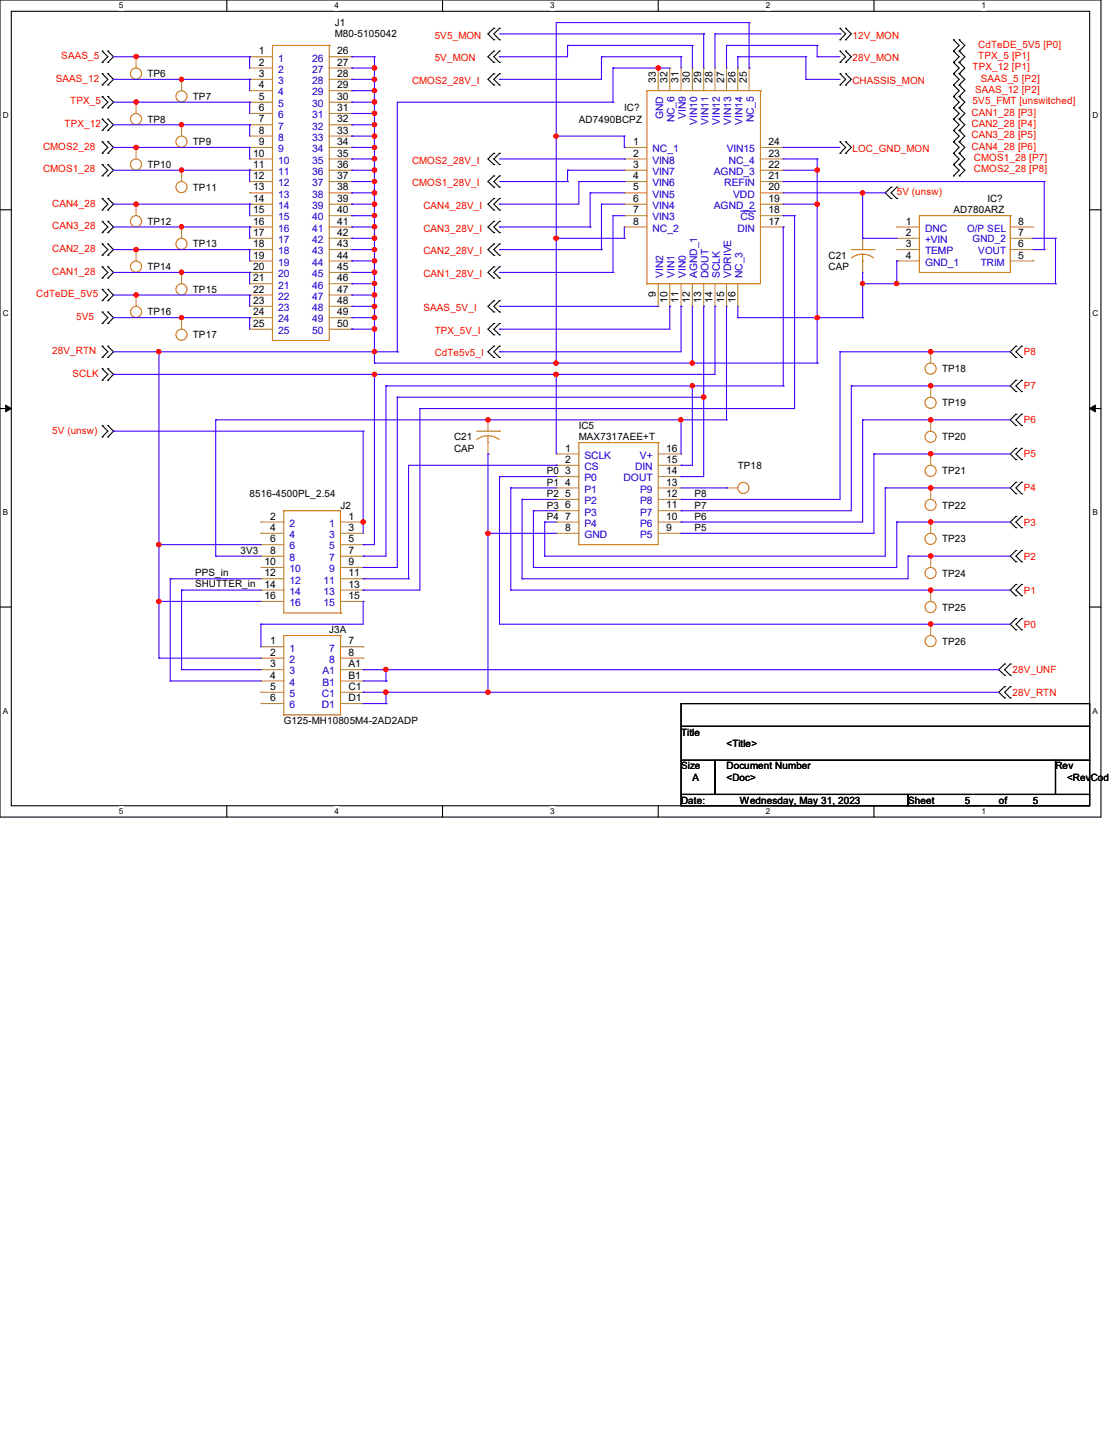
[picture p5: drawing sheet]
<svg xmlns="http://www.w3.org/2000/svg" width="216mm" height="279mm" viewBox="0 0 216 279" stroke-linecap="round" stroke-linejoin="round" font-family="sans-serif">
<path d="M0 0h214.3v159.1h-214.3zM2.2 2.2h209.9v154.7h-209.9z" fill="none" stroke="#000" stroke-width=".21"/>
<g fill="#fff">
<path d="M23.2 .2h.8v1.8h-.8z"/>
<path d="M23.2 157.1h.8v1.8h-.8z"/>
</g>
<path d="M44.2 0v2.2M44.2 156.9v2.2" fill="none" stroke="#000" stroke-width=".21"/>
<g fill="#fff">
<path d="M65.1 .2h.9v1.8h-.9z"/>
<path d="M65.1 157.1h.9v1.8h-.9z"/>
</g>
<path d="M86.1 0v2.2M86.1 156.9v2.2" fill="none" stroke="#000" stroke-width=".21"/>
<g fill="#fff">
<path d="M107.1 .2h.9v1.8h-.9z"/>
<path d="M107.1 157.1h.9v1.8h-.9z"/>
</g>
<path d="M128.1 0v2.2M128.1 156.9v2.2" fill="none" stroke="#000" stroke-width=".21"/>
<g fill="#fff">
<path d="M149.1 .2h.9v1.8h-.9z"/>
<path d="M149.1 157.1h.9v1.8h-.9z"/>
</g>
<path d="M170.1 0v2.2M170.1 156.9v2.2" fill="none" stroke="#000" stroke-width=".21"/>
<g fill="#fff">
<path d="M191.1 .2h.9v1.8h-.9z"/>
<path d="M191.1 157.1h.9v1.8h-.9z"/>
<path d="M.6 21.5h1.1v1.8h-1.1z"/>
<path d="M212.7 21.5h1.1v1.8h-1.1z"/>
<path d="M.6 60.2h1.1v1.7h-1.1z"/>
<path d="M212.7 60.2h1.1v1.7h-1.1z"/>
</g>
<path d="M0 40.9h2.2M212.1 40.9h2.2" fill="none" stroke="#000" stroke-width=".21"/>
<g fill="#fff">
<path d="M.6 98.8h1v1.8h-1z"/>
<path d="M212.7 98.8h1v1.8h-1z"/>
</g>
<path d="M0 79.5h2.2M212.1 79.5h2.2" fill="none" stroke="#000" stroke-width=".21"/>
<path d="M1.1 78.9l1.1 .6-1.1 .7zM212.1 79.5l1.1-.6v1.3z" fill="#000" stroke="#000" stroke-width=".19"/>
<g fill="#fff">
<path d="M.6 137.5h1v1.8h-1z"/>
<path d="M212.7 137.5h1v1.8h-1z"/>
</g>
<g fill="none" stroke="#000" stroke-width=".21">
<path d="M19.9 18.8h.1M19.9 14.4h.1M19.9 16.6h.1M19.9 9.9h.1M19.9 12.1h.1M19.9 18.8l1.1 1.1-1.1 1.1M19.9 14.4l1.1 1.1-1.1 1.1M19.9 9.9l1.1 1.1-1.1 1.1M21 18.8h.1M21 16.6h.1M21 14.4h.1M21 12.1h.1"/>
<path d="M21 9.9h.1M21 18.8l1.1 1.1-1.1 1.1M21 14.4l1.1 1.1-1.1 1.1M21 9.9l1.1 1.1-1.1 1.1M96.1 14.4h.1M96.1 16.6h.1M96.1 9.9h.1M96.1 12.1h.1M96.1 5.5h.1M96.1 7.7h.1M96.1 14.4l-1.1 1.1 1.1 1.1M96.1 9.9l-1.1 1.1 1.1 1.1"/>
<path d="M96.1 5.5l-1.1 1.1 1.1 1.1M97.2 14.4h.1M97.2 16.6h.1M97.2 9.9h.1M97.2 12.1h.1M97.2 5.5h.1M97.2 7.7h.1M97.2 14.4l-1.1 1.1 1.1 1.1M97.2 9.9l-1.1 1.1 1.1 1.1M97.2 5.5l-1.1 1.1 1.1 1.1M163.5 14.4h.1M163.5 16.6h.1"/>
<path d="M163.5 9.9h.1M163.5 12.1h.1M163.5 5.5h.1M163.5 7.7h.1M163.5 14.4l1.1 1.1-1.1 1.1M163.5 9.9l1.1 1.1-1.1 1.1M163.5 5.5l1.1 1.1-1.1 1.1M164.6 14.4h.1M164.6 16.6h.1M164.6 9.9h.1M164.6 12.1h.1M164.6 5.5h.1"/>
<path d="M164.6 7.7h.1M164.6 5.5l1.1 1.1-1.1 1.1M164.6 14.4l1.1 1.1-1.1 1.1M164.6 9.9l1.1 1.1-1.1 1.1M185.6 14.4h.1M185.6 16.6h.1M185.6 18.8h.1M185.6 9.9h.1M185.6 12.1h.1M185.6 7.7h.1M185.6 14.4l1.1 1.1-1.1 1.1M185.6 16.6l1.1 1.1-1.1 1.1"/>
<path d="M185.6 9.9l1.1 1.1-1.1 1.1M185.6 12.1l1.1 1.2-1.1 1.1M185.6 7.7l1.1 1.1-1.1 1.1M185.6 18.8l1.1 1.1-1.1 1.1M186.7 16.6h.1M186.7 14.4h.1M186.7 18.8h.1M186.7 12.1h.1M186.7 9.9h.1M186.7 7.7h.1M186.7 14.4l1.1 1.1-1.1 1.1M186.7 16.6l1.1 1.1-1.1 1.1"/>
<path d="M186.7 9.9l1.1 1.1-1.1 1.1M186.7 12.1l1.1 1.2-1.1 1.1M186.7 7.7l1.1 1.1-1.1 1.1M186.7 18.8l1.1 1.1-1.1 1.1M19.9 23.2h.1M19.9 25.4h.1M19.9 21h.1M19.9 38.7h.1M19.9 32h.1M19.9 34.2h.1M19.9 27.6h.1M19.9 29.8h.1"/>
<path d="M19.9 23.2l1.1 1.1-1.1 1.1M19.9 38.7l1.1 1.1-1.1 1.1M19.9 32l1.1 1.1-1.1 1.1M19.9 27.6l1.1 1.1-1.1 1.1M21 25.4h.1M21 23.2h.1M21 21h.1M21 38.7h.1M21 34.2h.1M21 32h.1M21 29.8h.1M21 27.6h.1"/>
<path d="M21 23.2l1.1 1.1-1.1 1.1M21 38.7l1.1 1.1-1.1 1.1M21 32l1.1 1.1-1.1 1.1M21 27.6l1.1 1.1-1.1 1.1M96.1 38.7h.1M96.1 34.2h.1M96.1 36.4h.1M96.1 29.8h.1M96.1 32h.1M96.1 38.7l-1.1 1.1 1.1 1.1M96.1 34.2l-1.1 1.1 1.1 1.1M96.1 29.8l-1.1 1.1 1.1 1.1"/>
<path d="M97.2 38.7h.1M97.2 34.2h.1M97.2 36.4h.1M97.2 29.8h.1M97.2 32h.1M97.2 38.7l-1.1 1.1 1.1 1.1M97.2 34.2l-1.1 1.1 1.1 1.1M97.2 29.8l-1.1 1.1 1.1 1.1M163.5 27.6h.1M163.5 29.8h.1M163.5 27.6l1.1 1.1-1.1 1.1M164.6 27.6h.1"/>
<path d="M164.6 29.8h.1M164.6 27.6l1.1 1.1-1.1 1.1M173.5 36.4h.1M173.5 38.7h.1M173.5 36.4l-1.2 1.1 1.2 1.2M174.6 38.7h.1M174.6 36.4h.1M174.6 36.4l-1.1 1.1 1.1 1.2M185.6 32h.1M185.6 34.2h.1M185.6 29.8h.1M185.6 27.6h.1"/>
<path d="M185.6 25.4h.1M185.6 23.2h.1M185.6 21h.1M185.6 32l1.1 1.1-1.1 1.1M185.6 29.8l1.1 1.1-1.1 1.1M185.6 27.6l1.1 1.1-1.1 1.1M185.6 25.4l1.1 1.1-1.1 1.1M185.6 23.2l1.1 1.1-1.1 1.1M185.6 21l1.1 1.1-1.1 1.1M186.7 34.2h.1M186.7 32h.1M186.7 29.8h.1"/>
<path d="M186.7 27.6h.1M186.7 25.4h.1M186.7 23.2h.1M186.7 21h.1M186.7 32l1.1 1.1-1.1 1.1M186.7 29.8l1.1 1.1-1.1 1.1M186.7 27.6l1.1 1.1-1.1 1.1M186.7 25.4l1.1 1.1-1.1 1.1M186.7 23.2l1.1 1.1-1.1 1.1M186.7 21l1.1 1.1-1.1 1.1M19.9 51.9h.1M19.9 54.1h.1"/>
<path d="M19.9 47.5h.1M19.9 49.7h.1M19.9 43.1h.1M19.9 45.3h.1M19.9 40.9h.1M19.9 56.3h.1M19.9 58.5h.1M19.9 51.9l1.1 1.1-1.1 1.1M19.9 47.5l1.1 1.1-1.1 1.1M19.9 43.1l1.1 1.1-1.1 1.1M19.9 56.3l1.1 1.1-1.1 1.1M21 54.1h.1"/>
<path d="M21 51.9h.1M21 49.7h.1M21 47.5h.1M21 45.3h.1M21 43.1h.1M21 40.9h.1M21 58.5h.1M21 56.3h.1M21 51.9l1.1 1.1-1.1 1.1M21 47.5l1.1 1.1-1.1 1.1M21 43.1l1.1 1.1-1.1 1.1M21 56.3l1.1 1.1-1.1 1.1"/>
<path d="M96.1 58.5h.1M96.1 51.9h.1M96.1 54.1h.1M96.1 47.5h.1M96.1 49.7h.1M96.1 43.1h.1M96.1 45.3h.1M96.1 40.9h.1M96.1 58.5l-1.1 1.1 1.1 1.1M96.1 51.9l-1.1 1.1 1.1 1.1M96.1 47.5l-1.1 1.1 1.1 1.1M96.1 43.1l-1.1 1.1 1.1 1.1"/>
<path d="M97.2 58.5h.1M97.2 51.9h.1M97.2 54.1h.1M97.2 47.5h.1M97.2 49.7h.1M97.2 43.1h.1M97.2 45.3h.1M97.2 40.9h.1M97.2 58.5l-1.1 1.1 1.1 1.1M97.2 51.9l-1.1 1.1 1.1 1.1M97.2 47.5l-1.1 1.1 1.1 1.1M97.2 43.1l-1.1 1.1 1.1 1.1"/>
<path d="M19.9 71.8h.1M19.9 74h.1M19.9 67.4h.1M19.9 69.6h.1M19.9 60.7h.1M19.9 63h.1M19.9 71.8l1.1 1.1-1.1 1.1M19.9 67.4l1.1 1.1-1.1 1.1M19.9 60.7l1.1 1.1-1.1 1.2M21 74h.1M21 71.8h.1M21 69.6h.1"/>
<path d="M21 67.4h.1M21 63h.1M21 60.7h.1M21 71.8l1.1 1.1-1.1 1.1M21 67.4l1.1 1.1-1.1 1.1M21 60.7l1.1 1.1-1.1 1.2M96.1 67.4h.1M96.1 69.6h.1M96.1 63h.1M96.1 65.2h.1M96.1 60.7h.1M96.1 67.4l-1.1 1.1 1.1 1.1"/>
<path d="M96.1 63l-1.1 1.1 1.1 1.1M97.2 67.4h.1M97.2 69.6h.1M97.2 63h.1M97.2 65.2h.1M97.2 60.7h.1M97.2 67.4l-1.1 1.1 1.1 1.1M97.2 63l-1.1 1.1 1.1 1.1M197.8 74h.1M197.8 76.2h.1M197.8 67.4h.1M197.8 69.6h.1"/>
<path d="M197.8 74l-1.1 1.1 1.1 1.1M197.8 67.4l-1.1 1.1 1.1 1.1M198.9 76.2h.1M198.9 74h.1M198.9 69.6h.1M198.9 67.4h.1M198.9 74l-1.1 1.1 1.1 1.1M198.9 67.4l-1.1 1.1 1.1 1.1M19.9 82.8h.1M19.9 85.1h.1M19.9 82.8l1.1 1.1-1.1 1.2M21 85.1h.1"/>
<path d="M21 82.8h.1M21 82.8l1.1 1.1-1.1 1.2M197.8 93.9h.1M197.8 96.1h.1M197.8 87.3h.1M197.8 89.5h.1M197.8 80.6h.1M197.8 82.8h.1M197.8 93.9l-1.1 1.1 1.1 1.1M197.8 87.3l-1.1 1.1 1.1 1.1M197.8 80.6l-1.1 1.1 1.1 1.1M198.9 96.1h.1"/>
<path d="M198.9 93.9h.1M198.9 89.5h.1M198.9 87.3h.1M198.9 82.8h.1M198.9 80.6h.1M198.9 93.9l-1.1 1.1 1.1 1.1M198.9 87.3l-1.1 1.1 1.1 1.1M198.9 80.6l-1.1 1.1 1.1 1.1M0 118.2h2.2M197.8 113.8h.1M197.8 116h.1M197.8 107.2h.1"/>
<path d="M197.8 109.4h.1M197.8 100.5h.1M197.8 102.7h.1M197.8 113.8l-1.1 1.1 1.1 1.1M197.8 107.2l-1.1 1.1 1.1 1.1M197.8 100.5l-1.1 1.1 1.1 1.1M198.9 116h.1M198.9 113.8h.1M198.9 109.4h.1M198.9 107.2h.1M198.9 102.7h.1M198.9 100.5h.1"/>
<path d="M198.9 113.8l-1.1 1.1 1.1 1.1M198.9 107.2l-1.1 1.1 1.1 1.1M198.9 100.5l-1.1 1.1 1.1 1.1M212.1 118.2h2.2M132.6 137h79.5v4.4h-79.5zM195.6 129.3h.1M195.6 131.5h.1M195.6 133.7h.1M195.6 135.9h.1M195.6 129.3l-1.2 1.1 1.2 1.1M195.6 133.7l-1.2 1.1 1.2 1.1M196.7 131.5h.1"/>
<path d="M196.7 129.3h.1M196.7 135.9h.1M196.7 133.7h.1M196.7 129.3l-1.1 1.1 1.1 1.1M196.7 133.7l-1.1 1.1 1.1 1.1M197.8 120.4h.1M197.8 122.6h.1M197.8 120.4l-1.1 1.1 1.1 1.1M198.9 122.6h.1M198.9 120.4h.1M198.9 120.4l-1.1 1.1 1.1 1.1M132.6 141.4h79.5v6.6h-79.5z"/>
<path d="M132.6 148h6.6v6.7h-6.6zM132.6 154.7h44.2v2.2h-44.2zM139.2 148h66.3v6.7h-66.3zM176.8 154.7h35.3v2.2h-35.3zM205.5 148h6.6v6.7h-6.6z"/>
</g>
<g fill="none" stroke="#cc8006" stroke-width=".21">
<path d="M64.1 8.8h.1M64.1 8.8h-11.1v57.5M64.1 8.8v57.5h-11.1M148 17.7h.1M148 17.7h-22.1v37.5M148 17.7v37.5h-22.1M125.9 55.2h.1M165.7 48.6h4.4M167.9 50.8h.1M167.9 49.5l1.4 .3 .8 .4M167.9 49.5l-.9 .1-1.2 .6M167.9 49.5v1.3"/>
<path d="M170.1 48.6h.1M179 53h.1M196.7 42h.1M196.7 42h-17.7v11M196.7 42v11h-17.7M53 66.3h.1M55.2 99.4h.1M55.2 99.4h11.1v19.9M55.2 99.4v19.9h11.1M92.8 83.9h4.4M95 86.2h.1M95 84.8l1.4 .3 .8 .5"/>
<path d="M95 84.8l-1.4 .3-.8 .5M95 84.8v1.4M97.2 83.9h.1M128.1 86.2h.1M128.1 86.2h-15.4v19.8M128.1 86.2v19.8h-15.4M66.3 119.3h.1M112.7 106h.1M55.2 139.2h.1M66.3 123.7h.1M66.3 123.7h-11.1v15.5M66.3 123.7v15.5h-11.1"/>
<circle cx="26.5" cy="14.3" r="1.08"/>
<circle cx="35.3" cy="18.8" r="1.08"/>
<circle cx="26.5" cy="32" r="1.08"/>
<circle cx="26.5" cy="23.2" r="1.08"/>
<circle cx="35.3" cy="36.4" r="1.08"/>
<circle cx="35.3" cy="27.6" r="1.08"/>
<circle cx="26.5" cy="51.9" r="1.08"/>
<circle cx="26.5" cy="43.1" r="1.08"/>
<circle cx="35.3" cy="56.3" r="1.08"/>
<circle cx="35.3" cy="47.5" r="1.08"/>
<circle cx="26.5" cy="60.7" r="1.08"/>
<circle cx="35.3" cy="65.2" r="1.08"/>
<circle cx="181.2" cy="71.8" r="1.08"/>
<circle cx="181.2" cy="78.4" r="1.08"/>
<circle cx="144.7" cy="95" r="1.08"/>
<circle cx="181.2" cy="85" r="1.08"/>
<circle cx="181.2" cy="98.3" r="1.08"/>
<circle cx="181.2" cy="91.7" r="1.08"/>
<circle cx="181.2" cy="104.9" r="1.08"/>
<circle cx="181.2" cy="111.6" r="1.08"/>
<circle cx="181.2" cy="118.2" r="1.08"/>
<circle cx="181.2" cy="124.8" r="1.08"/>
</g>
<g fill="none" stroke="#a84" stroke-width=".21">
<path d="M26.5 11h.1M26.5 19.9h.1M26.5 11v2.3M26.5 19.9v2.2M35.3 15.5h.1M35.3 15.5v2.2M48.6 11h.1M48.6 13.3h.1M48.6 15.5h.1M48.6 17.7h.1M48.6 19.9h.1M48.6 11h4.4"/>
<path d="M48.6 13.3h4.4M48.6 15.5h4.4M48.6 17.7h4.4M48.6 19.9h4.4M64.1 11h4.4M64.1 13.3h4.4M64.1 15.5h4.4M64.1 17.7h4.4M64.1 19.9h4.4M68.5 11h.1M68.5 13.3h.1M68.5 15.5h.1"/>
<path d="M68.5 17.7h.1M68.5 19.9h.1M128.1 13.3h.1M128.1 13.3v4.4M130.4 13.3h.1M130.4 13.3v4.4M132.6 13.3h.1M132.6 13.3v4.4M134.8 13.3h.1M134.8 13.3v4.4M137 13.3h.1M137 13.3v4.4"/>
<path d="M139.2 13.3h.1M139.2 13.3v4.4M141.4 13.3h.1M141.4 13.3v4.4M143.6 13.3h.1M143.6 13.3v4.4M145.8 13.3h.1M145.8 13.3v4.4M26.5 28.7h.1M26.5 39.8h.1M26.5 28.7v2.2M26.5 39.8v2.2"/>
<path d="M35.3 24.3h.1M35.3 33.1h.1M35.3 24.3v2.2M35.3 33.1v2.2M48.6 22.1h.1M48.6 24.3h.1M48.6 26.5h.1M48.6 28.7h.1M48.6 30.9h.1M48.6 33.1h.1M48.6 35.3h.1M48.6 37.5h.1"/>
<path d="M48.6 39.8h.1M48.6 28.7h4.4M48.6 30.9h4.4M48.6 33.1h4.4M48.6 35.3h4.4M48.6 37.5h4.4M48.6 39.8h4.4M48.6 22.1h4.4M48.6 24.3h4.4M48.6 26.5h4.4M64.1 28.7h4.4M64.1 30.9h4.4"/>
<path d="M64.1 33.1h4.4M64.1 35.3h4.4M64.1 37.5h4.4M64.1 39.8h4.4M64.1 22.1h4.4M64.1 24.3h4.4M64.1 26.5h4.4M68.5 22.1h.1M68.5 24.3h.1M68.5 26.5h.1M68.5 28.7h.1M68.5 30.9h.1"/>
<path d="M68.5 33.1h.1M68.5 35.3h.1M68.5 37.5h.1M68.5 39.8h.1M121.5 28.7h.1M121.5 30.9h.1M121.5 33.1h.1M121.5 35.3h.1M121.5 37.5h.1M121.5 39.8h.1M121.5 28.7h4.4M121.5 30.9h4.4"/>
<path d="M121.5 33.1h4.4M121.5 35.3h4.4M121.5 37.5h4.4M121.5 39.8h4.4M148 28.7h4.5M148 30.9h4.5M148 33.1h4.5M148 35.3h4.5M148 37.5h4.5M148 39.8h4.5M152.5 28.7h.1M152.5 30.9h.1"/>
<path d="M152.5 33.1h.1M152.5 35.3h.1M152.5 37.5h.1M152.5 39.8h.1M26.5 48.6h.1M26.5 57.4h.1M26.5 48.6v2.2M26.5 57.4v2.2M35.3 44.2h.1M35.3 53h.1M35.3 44.2v2.2M35.3 53v2.2"/>
<path d="M48.6 42h.1M48.6 44.2h.1M48.6 46.4h.1M48.6 48.6h.1M48.6 50.8h.1M48.6 53h.1M48.6 55.2h.1M48.6 57.4h.1M48.6 59.6h.1M48.6 44.2h4.4M48.6 46.4h4.4M48.6 48.6h4.4"/>
<path d="M48.6 50.8h4.4M48.6 42h4.4M48.6 53h4.4M48.6 55.2h4.4M48.6 57.4h4.4M48.6 59.6h4.4M64.1 44.2h4.4M64.1 46.4h4.4M64.1 48.6h4.4M64.1 50.8h4.4M64.1 42h4.4M64.1 53h4.4"/>
<path d="M64.1 55.2h4.4M64.1 57.4h4.4M64.1 59.6h4.4M68.5 42h.1M68.5 44.2h.1M68.5 46.4h.1M68.5 48.6h.1M68.5 50.8h.1M68.5 53h.1M68.5 55.2h.1M68.5 57.4h.1M68.5 59.6h.1"/>
<path d="M121.5 42h.1M121.5 44.2h.1M121.5 44.2h4.4M121.5 42h4.4M128.1 59.6h.1M128.1 55.2v4.4M130.4 59.6h.1M130.4 55.2v4.4M132.6 59.6h.1M132.6 55.2v4.4M134.8 59.6h.1M134.8 55.2v4.4"/>
<path d="M137 59.6h.1M137 55.2v4.4M139.2 59.6h.1M139.2 55.2v4.4M141.4 59.6h.1M141.4 55.2v4.4M143.6 59.6h.1M143.6 55.2v4.4M148 44.2h4.5M148 42h4.5M152.5 42h.1M152.5 44.2h.1"/>
<path d="M167.9 46.4h.1M167.9 53h.1M167.9 46.4v2.2M167.9 50.8v2.2M174.6 44.2h.1M174.6 46.4h.1M174.6 48.6h.1M174.6 50.8h.1M174.6 44.2h4.4M174.6 46.4h4.4M174.6 48.6h4.4M174.6 50.8h4.4"/>
<path d="M196.7 44.2h4.4M196.7 46.4h4.4M196.7 48.6h4.4M196.7 50.8h4.4M201.1 44.2h.1M201.1 46.4h.1M201.1 48.6h.1M201.1 50.8h.1M35.3 61.8h.1M35.3 61.8v2.3M48.6 61.8h.1M48.6 64.1h.1"/>
<path d="M48.6 61.8h4.4M48.6 64.1h4.4M64.1 61.8h4.4M64.1 64.1h4.4M68.5 61.8h.1M68.5 64.1h.1M181.2 75.1h.1M181.2 68.5h.1M181.2 68.5v2.2M181.2 75.1v2.2M95 81.7h.1M95 88.4h.1"/>
<path d="M95 81.7v2.2M95 86.2v2.2M108.3 88.4h.1M108.3 90.6h.1M108.3 92.8h.1M108.3 95h.1M108.3 97.2h.1M108.3 99.4h.1M108.3 95h4.4M108.3 88.4h4.4M108.3 90.6h4.4M108.3 92.8h4.4"/>
<path d="M108.3 97.2h4.4M108.3 99.4h4.4M128.1 95h4.5M128.1 88.4h4.5M128.1 90.6h4.5M128.1 92.8h4.5M128.1 97.2h4.5M128.1 99.4h4.5M132.6 88.4h.1M132.6 90.6h.1M132.6 92.8h.1M132.6 95h.1"/>
<path d="M132.6 97.2h.1M132.6 99.4h.1M141.4 95h.1M141.4 95h2.2M181.2 81.7h.1M181.2 88.4h.1M181.2 95h.1M181.2 81.7v2.2M181.2 88.4v2.2M181.2 95v2.2M50.8 101.6h.1M50.8 103.8h.1"/>
<path d="M50.8 106h.1M50.8 108.3h.1M50.8 110.5h.1M50.8 112.7h.1M50.8 114.9h.1M50.8 117.1h.1M50.8 101.6h4.4M50.8 103.8h4.4M50.8 106h4.4M50.8 108.3h4.4M50.8 110.5h4.4M50.8 112.7h4.4"/>
<path d="M50.8 114.9h4.4M50.8 117.1h4.4M66.3 101.6h4.4M66.3 103.8h4.4M66.3 106h4.4M66.3 108.3h4.4M66.3 110.5h4.4M66.3 112.7h4.4M66.3 114.9h4.4M66.3 117.1h4.4M70.7 101.6h.1M70.7 103.8h.1"/>
<path d="M70.7 106h.1M70.7 108.3h.1M70.7 110.5h.1M70.7 112.7h.1M70.7 114.9h.1M70.7 117.1h.1M108.3 101.6h.1M108.3 103.8h.1M108.3 101.6h4.4M108.3 103.8h4.4M128.1 101.6h4.5M128.1 103.8h4.5"/>
<path d="M132.6 101.6h.1M132.6 103.8h.1M181.2 101.6h.1M181.2 108.3h.1M181.2 114.9h.1M181.2 101.6v2.2M181.2 108.3v2.2M181.2 114.9v2.2M50.8 125.9h.1M50.8 128.1h.1M50.8 130.4h.1M50.8 132.6h.1"/>
<path d="M50.8 134.8h.1M50.8 137h.1M50.8 125.9h4.4M50.8 128.1h4.4M50.8 130.4h4.4M50.8 132.6h4.4M50.8 134.8h4.4M50.8 137h4.4M66.3 125.9h4.4M66.3 128.1h4.4M66.3 130.4h4.4M66.3 132.6h4.4"/>
<path d="M66.3 134.8h4.4M66.3 137h4.4M70.7 125.9h.1M70.7 128.1h.1M70.7 130.4h.1M70.7 132.6h.1M70.7 134.8h.1M70.7 137h.1M181.2 121.5h.1M181.2 121.5v2.2"/>
</g>
<path d="M144.2 41.1h2.7M146.9 41.1h.1" fill="none" stroke="#00c" stroke-width=".19"/>
<g fill="none" stroke="#4200ff" stroke-width=".21">
<path d="M22.1 11h26.5M22.1 15.5h26.5M22.1 19.9h26.5M26.5 11h.1M26.5 19.9h.1M35.3 15.5h.1M48.6 11h.1M48.6 15.5h.1M48.6 19.9h.1M48.6 11v2.3M48.6 15.5v2.2M48.6 19.9v2.2"/>
<path d="M68.5 11h.1M68.5 13.3h.1M68.5 15.5h.1M68.5 17.7h.1M68.5 19.9h.1M68.5 11h4.4M68.5 13.3h4.4M68.5 15.5h4.4M68.5 17.7h4.4M68.5 19.9h4.4M72.9 11h.1M72.9 13.3h.1"/>
<path d="M72.9 15.5h.1M72.9 17.7h.1M72.9 19.9h.1M72.9 11v59.7M97.2 15.5h.1M97.2 11h.1M97.2 6.6h39.8M110.5 8.8h.1M110.5 8.8v2.2h-13.3M110.5 8.8h24.3M117.1 11h.1M117.1 11h15.5"/>
<path d="M117.1 11v4.5h-19.9M119.3 13.3h.1M119.3 19.9h.1M119.3 13.3h11.1M119.3 19.9h-42v48.6M119.3 13.3v6.6M128.1 13.3h.1M132.6 11h.1M132.6 11v2.3M134.8 8.8h.1M134.8 8.8v4.5M137 6.6h.1"/>
<path d="M137 6.6v6.7M139.2 6.6h.1M139.2 6.6v6.7M139.2 6.6h24.3M141.4 8.8h.1M141.4 8.8h17.7M141.4 8.8v4.5M143.6 11h.1M143.6 11h13.3M143.6 11v2.3M145.8 4.4h.1M145.8 13.3h.1"/>
<path d="M145.8 4.4h-37.5v66.3M145.8 4.4v8.9M156.9 11h.1M156.9 15.5h.1M156.9 15.5h6.6M156.9 11v4.5M159.1 8.8h.1M159.1 11h.1M159.1 11h4.4M159.1 8.8v2.2M163.5 6.6h.1M22.1 24.3h26.5"/>
<path d="M22.1 28.7h26.5M22.1 33.1h26.5M22.1 39.8h26.5M26.5 28.7h.1M26.5 39.8h.1M35.3 24.3h.1M35.3 33.1h.1M48.6 24.3h.1M48.6 28.7h.1M48.6 33.1h.1M48.6 39.8h.1M48.6 24.3v2.2"/>
<path d="M48.6 28.7v2.2M48.6 33.1v2.2M48.6 39.8v2.2M68.5 22.1h.1M68.5 24.3h.1M68.5 26.5h.1M68.5 28.7h.1M68.5 30.9h.1M68.5 33.1h.1M68.5 35.3h.1M68.5 37.5h.1M68.5 39.8h.1"/>
<path d="M68.5 22.1h4.4M68.5 24.3h4.4M68.5 26.5h4.4M68.5 28.7h4.4M68.5 30.9h4.4M68.5 33.1h4.4M68.5 35.3h4.4M68.5 37.5h4.4M68.5 39.8h4.4M72.9 22.1h.1M72.9 24.3h.1M72.9 26.5h.1"/>
<path d="M72.9 28.7h.1M72.9 30.9h.1M72.9 33.1h.1M72.9 35.3h.1M72.9 37.5h.1M72.9 39.8h.1M97.2 39.8h.1M97.2 30.9h24.3M97.2 35.3h13.3M108.3 26.5h.1M108.3 26.5h13.2M110.5 35.3h.1"/>
<path d="M110.5 33.1h.1M110.5 33.1h11M110.5 33.1v2.2M112.7 35.3h.1M112.7 35.3h8.8M112.7 35.3v4.5h-15.5M114.9 37.5h.1M114.9 37.5h6.6M114.9 37.5v6.7M117.1 39.8h.1M117.1 39.8h4.4M117.1 39.8v8.8"/>
<path d="M121.5 30.9h.1M121.5 35.3h.1M121.5 26.5h.1M121.5 28.7h.1M121.5 26.5v2.2M152.5 28.7h.1M152.5 35.3h.1M152.5 28.7h11M152.5 30.9h6.6M152.5 33.1h6.6M152.5 35.3h50.8M152.5 37.5h19.8"/>
<path d="M152.5 39.8h6.6M159.1 33.1h.1M159.1 39.8h.1M159.1 30.9h.1M159.1 30.9v39.8M167.9 37.5h.1M167.9 37.5v8.9M172.3 37.5h.1M203.3 35.3h.1M203.3 35.3v13.3M22.1 44.2h26.5M22.1 48.6h26.5"/>
<path d="M22.1 53h26.5M22.1 57.4h26.5M26.5 48.6h.1M26.5 57.4h.1M35.3 44.2h.1M35.3 53h.1M48.6 44.2h.1M48.6 48.6h.1M48.6 53h.1M48.6 57.4h.1M48.6 44.2v2.2M48.6 48.6v2.2"/>
<path d="M48.6 53v2.2M48.6 57.4v2.2M68.5 42h.1M68.5 44.2h.1M68.5 46.4h.1M68.5 48.6h.1M68.5 50.8h.1M68.5 53h.1M68.5 55.2h.1M68.5 57.4h.1M68.5 59.6h.1M68.5 42h4.4"/>
<path d="M68.5 44.2h4.4M68.5 46.4h4.4M68.5 48.6h4.4M68.5 50.8h4.4M68.5 53h4.4M68.5 55.2h4.4M68.5 57.4h4.4M68.5 59.6h4.4M72.9 42h.1M72.9 44.2h.1M72.9 46.4h.1M72.9 48.6h.1"/>
<path d="M72.9 50.8h.1M72.9 53h.1M72.9 55.2h.1M72.9 57.4h.1M72.9 59.6h.1M97.2 53h.1M97.2 48.6h.1M97.2 44.2h.1M97.2 59.6h.1M97.2 44.2h17.7M97.2 48.6h19.9M97.2 53h22.1"/>
<path d="M97.2 59.6h30.9M108.3 46.4h.1M108.3 46.4h13.2M114.9 44.2h.1M117.1 48.6h.1M119.3 42h.1M119.3 53h.1M119.3 42h2.2M119.3 42v11M121.5 46.4h.1M121.5 44.2v2.2M130.4 59.6h.1"/>
<path d="M130.4 59.6v4.5h-33.2M132.6 59.6h.1M132.6 59.6v8.9h-35.4M134.8 59.6v11.1M137 59.6h.1M137 59.6v33.2h-4.4M139.2 59.6h.1M139.2 59.6v13.3h-117.1M141.4 59.6v22.1M143.6 59.6v2.2M152.5 44.2h.1M152.5 42h.1"/>
<path d="M152.5 42h2.2M152.5 44.2v30.9M154.7 42h.1M154.7 42v37.5h-73M167.9 46.4h.1M167.9 55.2h.1M167.9 46.4h6.7M167.9 55.2h37.6M167.9 53v8.8M174.6 55.2h.1M174.6 50.8h.1M174.6 50.8v4.4"/>
<path d="M201.1 46.4h4.4M201.1 48.6h2.2M203.3 48.6h.1M205.5 46.4h.1M205.5 55.2h.1M205.5 46.4v8.8M22.1 72.9h.1M22.1 68.5h55.2M22.1 61.8h26.5M30.9 68.5h.1M30.9 68.5v59.6M35.3 61.8h.1"/>
<path d="M48.6 61.8h.1M48.6 61.8v2.3M68.5 61.8h.1M68.5 64.1h.1M68.5 61.8h4.4M68.5 64.1h4.4M72.9 61.8h.1M72.9 68.5h.1M72.9 72.9h.1M72.9 70.7h.1M72.9 72.9v33.1h-2.2M72.9 70.7h86.2"/>
<path d="M75.1 75.1h.1M75.1 75.1v33.2h-4.4M75.1 75.1h77.4M77.3 77.3h.1M77.3 68.5h.1M77.3 77.3v33.2h-6.6M77.3 77.3h59.7M81.7 79.5h.1M81.7 79.5v35.4h-11M97.2 68.5h.1M97.2 64.1h.1M108.3 72.9h.1"/>
<path d="M108.3 70.7h.1M108.3 72.9v15.5M134.8 75.1h.1M134.8 70.7h.1M134.8 75.1v15.5h-2.2M137 77.3h.1M143.6 61.8h.1M143.6 61.8h24.3M152.5 75.1h.1M159.1 70.7h.1M159.1 61.8h.1M163.5 68.5h.1"/>
<path d="M163.5 68.5h33.2M163.5 68.5v28.7h-30.9M165.7 75.1h.1M165.7 75.1v24.3h-33.1M165.7 75.1h31M167.9 61.8h.1M181.2 68.5h.1M181.2 75.1h.1M22.1 83.9h.1M22.1 83.9h48.6M42 81.7h.1M42 81.7h99.4"/>
<path d="M42 81.7v26.6M70.7 83.9h.1M70.7 83.9v19.9M95 81.7h.1M95 88.4h.1M95 88.4v46.4M97.2 92.8h.1M97.2 92.8h11.1M97.2 92.8v28.7h99.5M99.4 95h.1M99.4 95h8.9M99.4 95v19.9"/>
<path d="M101.6 97.2h.1M101.6 97.2h6.7M101.6 97.2v15.5M103.8 99.4h.1M103.8 99.4h4.5M103.8 99.4v11.1M108.3 90.6h.1M108.3 90.6h-28.8v22.1M132.6 81.7h.1M132.6 90.6h.1M132.6 97.2h.1M132.6 99.4h.1"/>
<path d="M132.6 92.8h.1M132.6 81.7v6.7M132.6 95h8.8M141.4 81.7h.1M141.4 95h.1M167.9 81.7h.1M167.9 81.7h28.8M167.9 81.7v19.9h-35.3M170.1 88.4h.1M170.1 88.4v15.4h-37.5M170.1 88.4h26.6M172.3 95h.1"/>
<path d="M172.3 95h24.4M172.3 95v13.3h-66.3M181.2 81.7h.1M181.2 88.4h.1M181.2 95h.1M30.9 106h.1M30.9 117.1h.1M30.9 106h19.9M30.9 117.1h19.9M33.1 112.7h.1M33.1 112.7h17.7M33.1 112.7v19.9"/>
<path d="M35.3 114.9h.1M35.3 114.9h15.5M35.3 114.9v15.5M42 108.3h.1M42 108.3h8.8M70.7 101.6h.1M70.7 106h.1M70.7 108.3h.1M70.7 110.5h.1M70.7 112.7h.1M70.7 114.9h.1M70.7 117.1h.1"/>
<path d="M70.7 112.7h8.8M70.7 117.1v4.4h-19.9M79.5 112.7h.1M95 103.8h.1M95 103.8h13.3M99.4 114.9h.1M99.4 114.9h97.3M101.6 112.7h.1M103.8 110.5h.1M106 101.6h.1M106 108.3h.1M106 101.6h2.3"/>
<path d="M106 101.6v6.7M132.6 101.6h.1M132.6 103.8h.1M174.6 101.6h.1M174.6 101.6h22.1M174.6 101.6v8.9h-70.8M176.8 108.3h.1M176.8 108.3h19.9M176.8 108.3v4.4h-75.2M181.2 101.6h.1M181.2 108.3h.1M181.2 114.9h.1"/>
<path d="M30.9 128.1h.1M30.9 128.1h19.9M33.1 132.6h.1M33.1 132.6h17.7M35.3 130.4h.1M35.3 130.4h15.5M50.8 121.5h.1M50.8 121.5v4.4M70.7 130.4h.1M70.7 134.8h.1M70.7 130.4h123.7M70.7 134.8h123.7"/>
<path d="M70.7 132.6h4.4M70.7 137h4.4M75.1 134.8h.1M75.1 132.6h.1M75.1 137h.1M75.1 130.4v2.2M75.1 134.8v2.2M95 134.8h.1M181.2 121.5h.1M194.4 130.4h.1"/>
</g>
<g fill="#f00" stroke="#f00" stroke-width=".21">
<circle cx="72.9" cy="13.2" r=".41"/>
<circle cx="72.9" cy="15.5" r=".41"/>
<circle cx="72.9" cy="17.7" r=".41"/>
<circle cx="72.9" cy="22.1" r=".41"/>
<circle cx="72.9" cy="19.9" r=".41"/>
<circle cx="72.9" cy="24.3" r=".41"/>
<circle cx="72.9" cy="28.7" r=".41"/>
<circle cx="72.9" cy="26.5" r=".41"/>
<circle cx="72.9" cy="30.9" r=".41"/>
<circle cx="72.9" cy="33.1" r=".41"/>
<circle cx="72.9" cy="37.5" r=".41"/>
<circle cx="72.9" cy="35.3" r=".41"/>
<circle cx="72.9" cy="42" r=".41"/>
<circle cx="72.9" cy="39.8" r=".41"/>
<circle cx="72.9" cy="44.2" r=".41"/>
<circle cx="72.9" cy="46.4" r=".41"/>
<circle cx="72.9" cy="48.6" r=".41"/>
<circle cx="72.9" cy="50.8" r=".41"/>
<circle cx="72.9" cy="53" r=".41"/>
<circle cx="72.9" cy="55.2" r=".41"/>
<circle cx="72.9" cy="57.4" r=".41"/>
<circle cx="75.1" cy="134.8" r=".41"/>
<circle cx="75.1" cy="130.3" r=".41"/>
<circle cx="134.8" cy="75.1" r=".4"/>
<circle cx="132.6" cy="81.7" r=".41"/>
<circle cx="95" cy="81.7" r=".41"/>
<circle cx="72.9" cy="61.8" r=".41"/>
<circle cx="72.9" cy="59.6" r=".41"/>
<circle cx="95" cy="103.8" r=".41"/>
<circle cx="35.3" cy="15.5" r=".4"/>
<circle cx="35.3" cy="24.3" r=".4"/>
<circle cx="35.3" cy="33.1" r=".4"/>
<circle cx="35.3" cy="44.2" r=".4"/>
<circle cx="35.3" cy="53" r=".4"/>
<circle cx="35.3" cy="61.8" r=".4"/>
<circle cx="30.9" cy="68.5" r=".41"/>
<circle cx="30.9" cy="106" r=".41"/>
<circle cx="26.5" cy="11" r=".41"/>
<circle cx="26.5" cy="19.9" r=".41"/>
<circle cx="26.5" cy="28.7" r=".41"/>
<circle cx="26.5" cy="39.8" r=".41"/>
<circle cx="26.5" cy="48.6" r=".41"/>
<circle cx="26.5" cy="57.4" r=".41"/>
<circle cx="72.9" cy="64.1" r=".41"/>
<circle cx="181.2" cy="114.9" r=".41"/>
<circle cx="181.2" cy="121.5" r=".41"/>
<circle cx="181.2" cy="68.5" r=".41"/>
<circle cx="181.2" cy="75.1" r=".41"/>
<circle cx="181.2" cy="81.7" r=".41"/>
<circle cx="181.2" cy="88.3" r=".41"/>
<circle cx="181.2" cy="95" r=".41"/>
<circle cx="181.2" cy="101.6" r=".41"/>
<circle cx="181.2" cy="108.2" r=".41"/>
<circle cx="70.7" cy="101.6" r=".41"/>
<circle cx="30.9" cy="117.1" r=".41"/>
<circle cx="108.3" cy="72.9" r=".41"/>
<circle cx="137" cy="77.3" r=".41"/>
<circle cx="95" cy="134.8" r=".41"/>
<circle cx="72.9" cy="72.9" r=".41"/>
<circle cx="128.2" cy="13.2" r=".41"/>
<circle cx="159.1" cy="39.8" r=".41"/>
<circle cx="159.1" cy="61.8" r=".41"/>
<circle cx="108.3" cy="46.4" r=".41"/>
<circle cx="108.3" cy="26.5" r=".41"/>
<circle cx="72.9" cy="68.5" r=".41"/>
<circle cx="167.9" cy="37.5" r=".4"/>
<circle cx="108.3" cy="70.7" r=".41"/>
<circle cx="134.8" cy="70.7" r=".4"/>
<circle cx="159.1" cy="33.1" r=".41"/>
<circle cx="174.6" cy="55.2" r=".41"/>
<circle cx="167.9" cy="55.2" r=".4"/>
</g>
<g font-size="2">
<text x="50.4" y="10.6">1</text>
<text x="65.7" y="10.6">26</text>
<text x="50.4" y="12.8">2</text>
<text x="50.4" y="15">3</text>
<text x="50.4" y="17.2">4</text>
<text x="65.7" y="12.8">27</text>
<text x="65.7" y="15">28</text>
<text x="65.7" y="17.2">29</text>
<text x="127.7" y="16.1" transform="rotate(-90 127.7 16.1)">33</text>
<text x="129.9" y="16.1" transform="rotate(-90 129.9 16.1)">32</text>
<text x="132.1" y="16.1" transform="rotate(-90 132.1 16.1)">31</text>
<text x="134.3" y="16.1" transform="rotate(-90 134.3 16.1)">30</text>
<text x="136.5" y="16.1" transform="rotate(-90 136.5 16.1)">29</text>
<text x="138.7" y="16.1" transform="rotate(-90 138.7 16.1)">28</text>
<text x="141" y="16.1" transform="rotate(-90 141 16.1)">27</text>
<text x="143.2" y="16.1" transform="rotate(-90 143.2 16.1)">26</text>
<text x="145.4" y="16.1" transform="rotate(-90 145.4 16.1)">25</text>
<text x="50.4" y="19.4">5</text>
<text x="50.4" y="21.6">6</text>
<text x="50.4" y="23.8">7</text>
<text x="65.7" y="19.4">30</text>
<text x="65.7" y="21.6">31</text>
<text x="65.7" y="23.8">32</text>
<text x="50.4" y="26">8</text>
<text x="50.4" y="28.2">9</text>
<text x="65.7" y="26">33</text>
<text x="65.7" y="28.2">34</text>
<text x="123.3" y="28.2">1</text>
<text x="149.6" y="28.2">24</text>
<text x="49.3" y="30.5">10</text>
<text x="49.3" y="32.7">11</text>
<text x="49.3" y="34.9">12</text>
<text x="65.7" y="30.5">35</text>
<text x="65.7" y="32.7">36</text>
<text x="65.7" y="34.9">37</text>
<text x="123.3" y="30.5">2</text>
<text x="123.3" y="32.7">3</text>
<text x="123.3" y="34.9">4</text>
<text x="149.6" y="30.5">23</text>
<text x="149.6" y="32.7">22</text>
<text x="149.6" y="34.9">21</text>
<text x="49.3" y="37.1">13</text>
<text x="49.3" y="39.3">14</text>
<text x="49.3" y="41.5">15</text>
<text x="65.7" y="37.1">38</text>
<text x="65.7" y="39.3">39</text>
<text x="65.7" y="41.5">40</text>
<text x="123.3" y="37.1">5</text>
<text x="123.3" y="39.3">6</text>
<text x="123.3" y="41.5">7</text>
<text x="149.6" y="37.1">20</text>
<text x="149.6" y="39.3">19</text>
<text x="149.6" y="41.5">18</text>
<text x="49.3" y="43.7">16</text>
<text x="49.3" y="45.9">17</text>
<text x="65.7" y="43.7">41</text>
<text x="65.7" y="45.9">42</text>
<text x="123.3" y="43.7">8</text>
<text x="149.6" y="43.7">17</text>
<text x="176.3" y="43.7">1</text>
<text x="176.3" y="45.9">2</text>
<text x="198.2" y="43.7">8</text>
<text x="198.2" y="45.9">7</text>
<text x="49.3" y="48.1">18</text>
<text x="49.3" y="50.3">19</text>
<text x="49.3" y="52.6">20</text>
<text x="65.7" y="48.1">43</text>
<text x="65.7" y="50.3">44</text>
<text x="65.7" y="52.6">45</text>
<text x="176.3" y="48.1">3</text>
<text x="176.3" y="50.3">4</text>
<text x="198.2" y="48.1">6</text>
<text x="198.2" y="50.3">5</text>
<text x="49.3" y="54.8">21</text>
<text x="49.3" y="57">22</text>
<text x="49.3" y="59.2">23</text>
<text x="65.7" y="54.8">46</text>
<text x="65.7" y="57">47</text>
<text x="65.7" y="59.2">48</text>
<text x="127.7" y="57.9" transform="rotate(-90 127.7 57.9)">9</text>
<text x="129.9" y="59" transform="rotate(-90 129.9 59)">10</text>
<text x="132.1" y="59" transform="rotate(-90 132.1 59)">11</text>
<text x="134.3" y="59" transform="rotate(-90 134.3 59)">12</text>
<text x="136.5" y="59" transform="rotate(-90 136.5 59)">13</text>
<text x="138.7" y="59" transform="rotate(-90 138.7 59)">14</text>
<text x="141" y="59" transform="rotate(-90 141 59)">15</text>
<text x="143.2" y="59" transform="rotate(-90 143.2 59)">16</text>
<text x="49.3" y="61.4">24</text>
<text x="49.3" y="63.6">25</text>
<text x="65.7" y="61.4">49</text>
<text x="65.7" y="63.6">50</text>
<text x="110" y="87.9">1</text>
<text x="129.7" y="87.9">16</text>
<text x="110" y="90.1">2</text>
<text x="110" y="92.3">3</text>
<text x="110" y="94.5">4</text>
<text x="129.7" y="90.1">15</text>
<text x="129.7" y="92.3">14</text>
<text x="129.7" y="94.5">13</text>
<text x="52.6" y="101.2">2</text>
<text x="67.9" y="101.2">1</text>
<text x="110" y="96.8">5</text>
<text x="110" y="99">6</text>
<text x="110" y="101.2">7</text>
<text x="129.7" y="96.8">12</text>
<text x="129.7" y="99">11</text>
<text x="129.7" y="101.2">10</text>
<text x="52.6" y="103.4">4</text>
<text x="52.6" y="105.6">6</text>
<text x="52.6" y="107.8">8</text>
<text x="67.9" y="103.4">3</text>
<text x="67.9" y="105.6">5</text>
<text x="67.9" y="107.8">7</text>
<text x="110" y="103.4">8</text>
<text x="129.7" y="103.4">9</text>
<text x="51.5" y="110">10</text>
<text x="51.5" y="112.2">12</text>
<text x="67.9" y="110">9</text>
<text x="67.9" y="112.2">11</text>
<text x="51.5" y="114.4">14</text>
<text x="51.5" y="116.6">16</text>
<text x="67.9" y="114.4">13</text>
<text x="67.9" y="116.6">15</text>
<text x="52.6" y="125.5">1</text>
<text x="67.9" y="125.5">7</text>
<text x="52.6" y="127.7">2</text>
<text x="52.6" y="129.9">3</text>
<text x="67.9" y="127.7">8</text>
<text x="67.9" y="129.9">A1</text>
<text x="52.6" y="132.1">4</text>
<text x="52.6" y="134.3">5</text>
<text x="52.6" y="136.5">6</text>
<text x="67.9" y="132.1">B1</text>
<text x="67.9" y="134.3">C1</text>
<text x="67.9" y="136.5">D1</text>
</g>
<g font-size="2" fill="#00c">
<text x="54.1" y="12">1</text>
<text x="60.8" y="12">26</text>
<text x="54.1" y="14.2">2</text>
<text x="54.1" y="16.4">3</text>
<text x="60.8" y="14.2">27</text>
<text x="60.8" y="16.4">28</text>
<text x="54.1" y="18.6">4</text>
<text x="54.1" y="20.8">5</text>
<text x="54.1" y="23">6</text>
<text x="60.8" y="18.6">29</text>
<text x="60.8" y="20.8">30</text>
<text x="60.8" y="23">31</text>
<text x="129.1" y="23.2" transform="rotate(-90 129.1 23.2)">GND</text>
<text x="131.3" y="23.8" transform="rotate(-90 131.3 23.8)">NC_6</text>
<text x="133.5" y="23.2" transform="rotate(-90 133.5 23.2)">VIN9</text>
<text x="146.8" y="23.8" transform="rotate(-90 146.8 23.8)">NC_5</text>
<text x="54.1" y="25.2">7</text>
<text x="54.1" y="27.4">8</text>
<text x="54.1" y="29.6">9</text>
<text x="60.8" y="25.2">32</text>
<text x="60.8" y="27.4">33</text>
<text x="60.8" y="29.6">34</text>
<text x="127" y="29.6">NC_1</text>
<text x="135.7" y="24.3" transform="rotate(-90 135.7 24.3)">VIN10</text>
<text x="137.9" y="24.3" transform="rotate(-90 137.9 24.3)">VIN11</text>
<text x="140.1" y="24.3" transform="rotate(-90 140.1 24.3)">VIN12</text>
<text x="141.5" y="29.6">VIN15</text>
<text x="142.4" y="24.3" transform="rotate(-90 142.4 24.3)">VIN13</text>
<text x="144.6" y="24.3" transform="rotate(-90 144.6 24.3)">VIN14</text>
<text x="54.1" y="31.9">10</text>
<text x="54.1" y="34.1">11</text>
<text x="60.8" y="31.9">35</text>
<text x="60.8" y="34.1">36</text>
<text x="127" y="31.9">VIN8</text>
<text x="127" y="34.1">VIN7</text>
<text x="139" y="34.1">AGND_3</text>
<text x="141.9" y="31.9">NC_4</text>
<text x="54.1" y="36.3">12</text>
<text x="54.1" y="38.5">13</text>
<text x="54.1" y="40.7">14</text>
<text x="60.8" y="36.3">37</text>
<text x="60.8" y="38.5">38</text>
<text x="60.8" y="40.7">39</text>
<text x="127" y="36.3">VIN6</text>
<text x="127" y="38.5">VIN5</text>
<text x="127" y="40.7">VIN4</text>
<text x="139" y="40.7">AGND_2</text>
<text x="141" y="36.3">REFIN</text>
<text x="142.7" y="38.5">VDD</text>
<text x="54.1" y="42.9">15</text>
<text x="54.1" y="45.1">16</text>
<text x="54.1" y="47.3">17</text>
<text x="60.8" y="42.9">40</text>
<text x="60.8" y="45.1">41</text>
<text x="60.8" y="47.3">42</text>
<text x="127" y="42.9">VIN3</text>
<text x="127" y="45.1">NC_2</text>
<text x="143.6" y="45.1">DIN</text>
<text x="144.2" y="42.9">CS</text>
<text x="180.1" y="45.1">DNC</text>
<text x="180.1" y="47.3">+VIN</text>
<text x="54.1" y="49.5">18</text>
<text x="54.1" y="51.7">19</text>
<text x="54.1" y="54">20</text>
<text x="60.8" y="49.5">43</text>
<text x="60.8" y="51.7">44</text>
<text x="60.8" y="54">45</text>
<text x="180.1" y="49.5">TEMP</text>
<text x="180.1" y="51.7">GND_1</text>
<text x="54.1" y="56.2">21</text>
<text x="54.1" y="58.4">22</text>
<text x="60.8" y="56.2">46</text>
<text x="60.8" y="58.4">47</text>
<text x="129.1" y="54.1" transform="rotate(-90 129.1 54.1)">VIN2</text>
<text x="131.3" y="54.1" transform="rotate(-90 131.3 54.1)">VIN1</text>
<text x="133.5" y="54.1" transform="rotate(-90 133.5 54.1)">VIN0</text>
<text x="135.7" y="54.1" transform="rotate(-90 135.7 54.1)">AGND_1</text>
<text x="137.9" y="54.1" transform="rotate(-90 137.9 54.1)">DOUT</text>
<text x="140.1" y="54.1" transform="rotate(-90 140.1 54.1)">SCLK</text>
<text x="142.4" y="54.1" transform="rotate(-90 142.4 54.1)">VDRIVE</text>
<text x="144.6" y="54.1" transform="rotate(-90 144.6 54.1)">NC_3</text>
<text x="54.1" y="60.6">23</text>
<text x="54.1" y="62.8">24</text>
<text x="54.1" y="65">25</text>
<text x="60.8" y="60.6">48</text>
<text x="60.8" y="62.8">49</text>
<text x="60.8" y="65">50</text>
<text x="113.8" y="89.3">SCLK</text>
<text x="124.6" y="89.3">V+</text>
<text x="113.8" y="91.5">CS</text>
<text x="113.8" y="93.7">P0</text>
<text x="113.8" y="95.9">P1</text>
<text x="121.4" y="93.7">DOUT</text>
<text x="123.7" y="91.5">DIN</text>
<text x="124.6" y="95.9">P9</text>
<text x="113.8" y="98.2">P2</text>
<text x="113.8" y="100.4">P3</text>
<text x="124.6" y="98.2">P8</text>
<text x="124.6" y="100.4">P7</text>
<text x="56.3" y="102.6">2</text>
<text x="56.3" y="104.8">4</text>
<text x="56.3" y="107">6</text>
<text x="64.1" y="102.6">1</text>
<text x="64.1" y="104.8">3</text>
<text x="64.1" y="107">5</text>
<text x="113.8" y="102.6">P4</text>
<text x="113.8" y="104.8">GND</text>
<text x="124.6" y="102.6">P6</text>
<text x="124.6" y="104.8">P5</text>
<text x="56.3" y="109.2">8</text>
<text x="56.3" y="111.4">10</text>
<text x="56.3" y="113.6">12</text>
<text x="63" y="113.6">11</text>
<text x="64.1" y="109.2">7</text>
<text x="64.1" y="111.4">9</text>
<text x="56.3" y="115.8">14</text>
<text x="56.3" y="118">16</text>
<text x="63" y="115.8">13</text>
<text x="63" y="118">15</text>
<text x="56.3" y="126.9">1</text>
<text x="56.3" y="129.1">2</text>
<text x="56.3" y="131.3">3</text>
<text x="62.8" y="131.3">A1</text>
<text x="64.1" y="126.9">7</text>
<text x="64.1" y="129.1">8</text>
<text x="56.3" y="133.5">4</text>
<text x="56.3" y="135.7">5</text>
<text x="56.3" y="137.9">6</text>
<text x="62.7" y="135.7">C1</text>
<text x="62.7" y="137.9">D1</text>
<text x="62.8" y="133.5">B1</text>
</g>
<g font-size="1.9">
<text x="65.2" y="5.1">J1</text>
<text x="65.2" y="7.3">M80-5105042</text>
<text x="28.7" y="15">TP6</text>
<text x="28.7" y="23.9">TP8</text>
<text x="37.5" y="19.4">TP7</text>
<text x="112.7" y="23.9">AD7490BCPZ</text>
<text x="121.5" y="21.7">IC?</text>
<text x="37.5" y="28.3">TP9</text>
<text x="28.7" y="32.7">TP10</text>
<text x="37.5" y="37.1">TP11</text>
<text x="185.6" y="41.5">AD780ARZ</text>
<text x="192.2" y="39.3">IC?</text>
<text x="28.7" y="43.8">TP12</text>
<text x="28.7" y="52.6">TP14</text>
<text x="37.5" y="48.2">TP13</text>
<text x="161.3" y="50.4">C21</text>
<text x="161.3" y="52.6">CAP</text>
<text x="37.5" y="57">TP15</text>
<text x="28.7" y="61.4">TP16</text>
<text x="37.5" y="65.9">TP17</text>
<text x="183.4" y="72.5">TP18</text>
<text x="112.7" y="83.5">IC5</text>
<text x="183.4" y="79.1">TP19</text>
<text x="88.4" y="85.7">C21</text>
<text x="88.4" y="88">CAP</text>
<text x="112.7" y="85.7">MAX7317AEE+T</text>
<text x="183.4" y="85.7">TP20</text>
<text x="106.5" y="92.4">P0</text>
<text x="106.5" y="94.6">P1</text>
<text x="143.6" y="91.3">TP18</text>
<text x="183.4" y="92.4">TP21</text>
<text x="48.6" y="96.8">8516-4500PL_2.54</text>
<text x="66.3" y="99">J2</text>
<text x="106.5" y="96.8">P2</text>
<text x="106.5" y="99">P3</text>
<text x="106.5" y="101.2">P4</text>
<text x="135.2" y="96.8">P8</text>
<text x="135.2" y="99">P7</text>
<text x="135.2" y="101.2">P6</text>
<text x="183.4" y="99">TP22</text>
<text x="46.8" y="107.9">3V3</text>
<text x="135.2" y="103.4">P5</text>
<text x="183.4" y="105.6">TP23</text>
<text x="38" y="112.1">PPS_in</text>
<text x="183.4" y="112.3">TP24</text>
<text x="38" y="114.3">SHUTTER_in</text>
<text x="183.4" y="118.9">TP25</text>
<text x="64.1" y="123.3">J3A</text>
<text x="183.4" y="125.5">TP26</text>
<text x="55.2" y="141">G125-MH10805M4-2AD2ADP</text>
<text x="132.6" y="143.2">Title</text>
<text x="132.6" y="149.8">Size</text>
<text x="141.4" y="149.8">Document Number</text>
<text x="141.4" y="145.4">&lt;Title&gt;</text>
<text x="205.5" y="149.8">Rev</text>
<text x="134.8" y="152">A</text>
<text x="141.4" y="152">&lt;Doc&gt;</text>
<text x="207.7" y="152">&lt;RevCode</text>
<text x="132.6" y="156.5">Date:</text>
<text x="144.1" y="156.5">Wednesday, May 31, 2023</text>
<text x="176.8" y="156.5">Sheet</text>
<text x="187.8" y="156.5">5</text>
<text x="194.4" y="156.5">of</text>
<text x="201.1" y="156.5">5</text>
</g>
<g font-size="1.9" fill="#f00">
<text x="11.9" y="11.5">SAAS_5</text>
<text x="84.6" y="11.9">5V_MON</text>
<text x="84.6" y="7.5">5V5_MON</text>
<text x="165.9" y="11.9">28V_MON</text>
<text x="165.9" y="7.5">12V_MON</text>
<text x="190.5" y="11.5">TPX_5 [P1]</text>
<text x="190.5" y="9.3">CdTeDE_5V5 [P0]</text>
<text x="10.8" y="15.9">SAAS_12</text>
<text x="80.2" y="16.3">CMOS2_28V_I</text>
<text x="165.9" y="16.3">CHASSIS_MON</text>
<text x="189.4" y="13.7">TPX_12 [P1]</text>
<text x="190.9" y="15.9">SAAS_5 [P2]</text>
<text x="13.7" y="20.3">TPX_5</text>
<text x="189.1" y="22.5">CAN1_28 [P3]</text>
<text x="189.4" y="20.3">5V5_FMT [unswitched]</text>
<text x="189.8" y="18.1">SAAS_12 [P2]</text>
<text x="8.4" y="29.2">CMOS2_28</text>
<text x="12.6" y="24.8">TPX_12</text>
<text x="165.9" y="29.6">LOC_GND_MON</text>
<text x="189.1" y="29.2">CAN4_28 [P6]</text>
<text x="189.1" y="27">CAN3_28 [P5]</text>
<text x="189.1" y="24.8">CAN2_28 [P4]</text>
<text x="8.4" y="33.6">CMOS1_28</text>
<text x="80.2" y="31.8">CMOS2_28V_I</text>
<text x="189.6" y="33.6">CMOS2_28 [P8]</text>
<text x="189.6" y="31.4">CMOS1_28 [P7]</text>
<text x="10.2" y="40.2">CAN4_28</text>
<text x="80.2" y="36.2">CMOS1_28V_I</text>
<text x="82.4" y="40.7">CAN4_28V_I</text>
<text x="174.6" y="38">5V (unsw)</text>
<text x="10.2" y="44.6">CAN3_28</text>
<text x="82.4" y="45.1">CAN3_28V_I</text>
<text x="10.2" y="53.5">CAN1_28</text>
<text x="10.2" y="49.1">CAN2_28</text>
<text x="82.4" y="53.9">CAN1_28V_I</text>
<text x="82.4" y="49.5">CAN2_28V_I</text>
<text x="7.1" y="57.9">CdTeDE_5V5</text>
<text x="14.8" y="62.3">5V5</text>
<text x="82.4" y="60.5">SAAS_5V_I</text>
<text x="84.6" y="65">TPX_5V_I</text>
<text x="10.2" y="69">28V_RTN</text>
<text x="84.6" y="69.4">CdTe5v5_I</text>
<text x="199.3" y="69.2">P8</text>
<text x="14.1" y="73.4">SCLK</text>
<text x="199.3" y="75.8">P7</text>
<text x="199.3" y="82.4">P6</text>
<text x="10.2" y="84.4">5V (unsw)</text>
<text x="199.3" y="89.1">P5</text>
<text x="199.3" y="95.7">P4</text>
<text x="199.3" y="102.3">P3</text>
<text x="199.3" y="109">P2</text>
<text x="199.3" y="115.6">P1</text>
<text x="199.3" y="122.2">P0</text>
<text x="197.1" y="131.1">28V_UNF</text>
<text x="197.1" y="135.5">28V_RTN</text>
</g>
<g font-size="1.9" fill="#00c">
<text x="188.3" y="45.1">O/P SEL</text>
<text x="189.4" y="47.1">GND_2</text>
<text x="190.5" y="49.5">VOUT</text>
<text x="190.9" y="51.7">TRIM</text>
</g>
<g font-size="1.6">
<text x="23.2" y="1.7">5</text>
<text x="65.1" y="1.7">4</text>
<text x="107.1" y="1.7">3</text>
<text x="149.1" y="1.7">2</text>
<text x="191.1" y="1.7">1</text>
<text x=".6" y="22.9">D</text>
<text x="212.7" y="22.9">D</text>
<text x=".6" y="61.6">C</text>
<text x="212.7" y="61.6">C</text>
<text x=".6" y="100.3">B</text>
<text x="212.7" y="100.3">B</text>
<text x=".6" y="138.9">A</text>
<text x="212.7" y="138.9">A</text>
<text x="23.2" y="158.5">5</text>
<text x="65.1" y="158.5">4</text>
<text x="107.1" y="158.5">3</text>
<text x="149.1" y="158.5">2</text>
<text x="191.1" y="158.5">1</text>
</g>
</svg>
